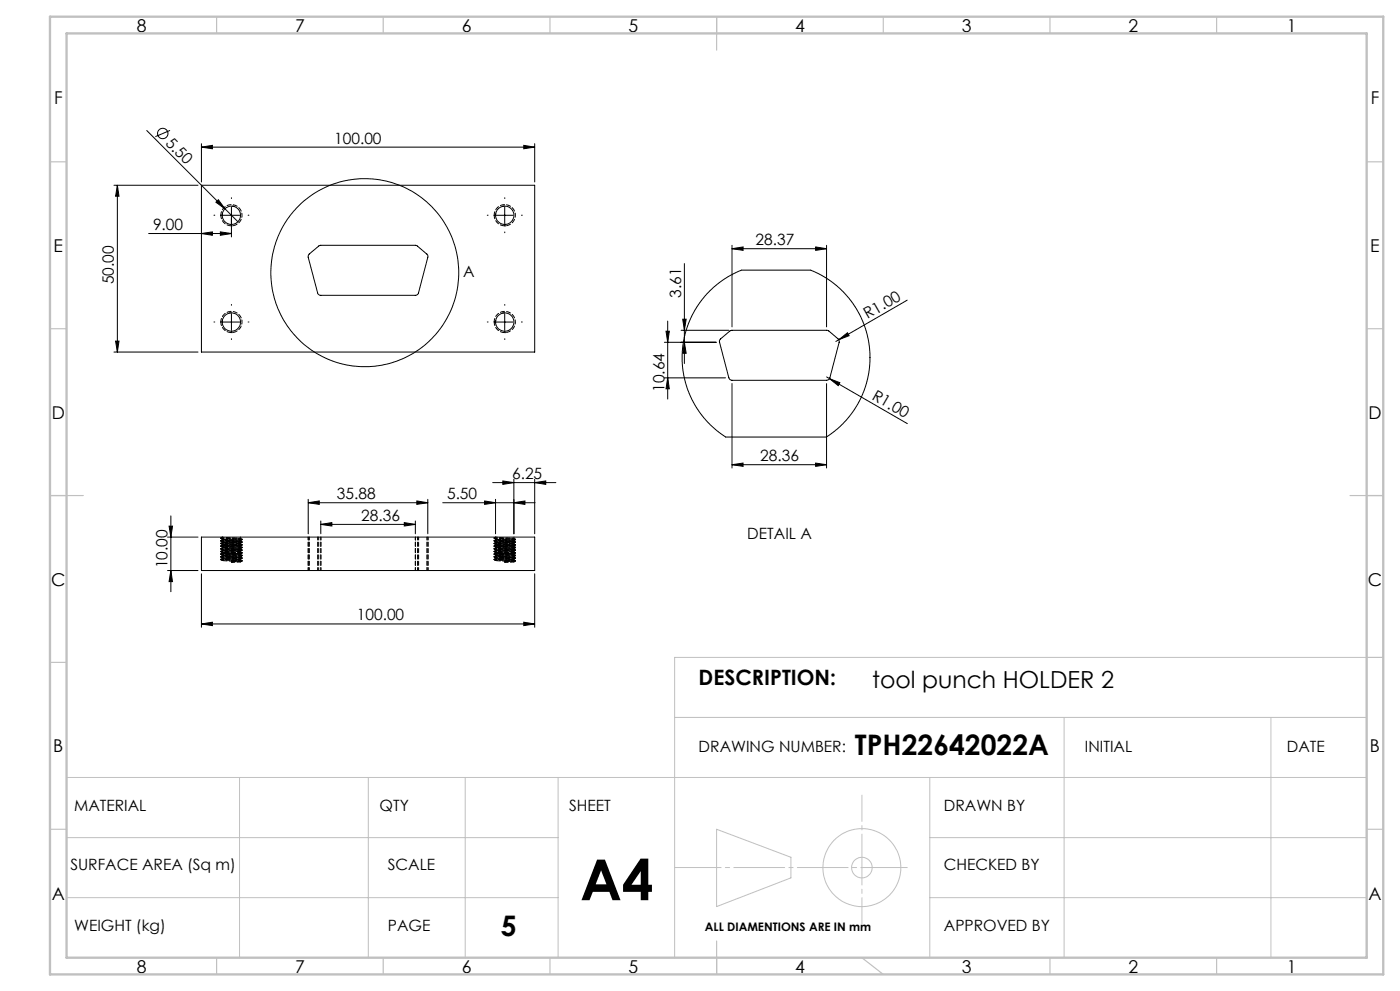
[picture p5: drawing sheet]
<svg xmlns="http://www.w3.org/2000/svg" width="420mm" height="297mm" viewBox="0 0 420 297" stroke-linecap="round" stroke-linejoin="round" font-family="sans-serif">
<g fill="none" stroke="#000" stroke-width=".3">
<path d="M44 39.1l23.5 23.5M51 39.1l-4.4 1.9M34.2 55.5h25.2M35.2 55.5v50M35.2 55.5l.5 3.3h-1zM60.4 55.5h100v50h-100zM60.4 44.1l3.3-.5v1zM60.4 43.1v11.4M60.4 44.1h100M157.1 43.6l3.3 .5-3.3 .5zM160.4 43.1v11.4M44.6 70h24.8"/>
<path d="M60.4 70l3.3-.5v1zM64.8 60.6l.7-.7 2 2.7zM66.1 69.5l3.3 .5-3.3 .5zM66.9 64.5h5M67.5 62.6l3.9 3.9M69.4 62v9M92.7 76.2l2.9-2.5 .5-.2h28.6l.5 .2 2.9 2.5 .3 .8-2.9 10.9-.6 .6h-28.8l-.8-.6-2.8-10.8zM148.9 64.5h5M151.4 62v5M205.3 79v29.9M219.6 74.5l3.3-.5v1zM219.6 73.5v24.5"/>
<path d="M219.6 74.5h28.4M244.7 74l3.3 .5-3.3 .5zM248 73.5v24.5M66.9 96.5h5M69.4 94v5M148.9 96.5h5M151.4 94v5M199.8 99.3h1l-.5 3.3zM200.3 96.2v23.4M204.3 99h14.3M204.8 95.7h1l-.5 3.3zM213 87.1l4.2-3.4 2.3-1.4 2.9-1.3h20.8l2.5 1.1 2.7 1.5 2.4 1.8 2.1 2 2.3 2.7 1.7 2.3 2.2 4.5 1.5 5.6 .4 3.3v2.7l-.7 5.1-1.7 5.1-2.3 4.1-3.6 4.3-2.3 2.1-2.5 1.8h-30.2l-2.5-1.8-2.7-2.5-2-2.2-1.7-2.5-2.4-5-1-3.3-.5-2.6-.3-5.2 .7-4.8 1.8-5.5 2.4-4.3z"/>
<path d="M272.2 90l-20.6 11.8M34.2 105.5h25.2M34.7 102.2h1l-.5 3.3zM199.3 102.6h15.5M199.3 113.2h18.4M200.3 113.2l.5 3.3h-1zM205.3 102.6l.5 3.3h-1zM216.1 101.7l3.3-2.7h28.7l3.3 2.6 .4 .8-2.8 10.8-.7 .7-28.7 .1-.6-.2-.3-.6-2.9-10.8zM219.6 115v25.3M248 115v25.3M248 113l.8 .5M248.8 113.5l3.2 1.2-.5 .9z"/>
<path d="M248.8 113.5l23.4 13.5M251.6 101.8l2.6-2.1 .5 .9zM251.6 101.8l-.8 .5M219.6 139.3l3.3-.5v1zM219.6 139.3h28.4M244.7 138.8l3.3 .5-3.3 .5zM50.7 157.7h1.1l-.5 3.3zM51.3 154.6v22.7M92.5 150.7l3.3-.6v1.1zM92.5 149.6v10.4M92.5 150.7h35.8M96.2 157.2l3.4-.6v1.1z"/>
<path d="M96.2 156.1v3.9M96.2 157.2h28.4M121.3 156.6l3.3 .6-3.3 .5zM124.6 156.1v3.9M125.1 150.1l3.2 .6-3.2 .5zM128.3 149.6v10.4M132.8 150.7h27.7M145.4 150.1l3.3 .6-3.3 .5zM147.8 144.6h19M148.7 149.6v10.4M150.8 144.1l3.4 .5-3.4 .6zM154.2 150.7l3.3-.6v1.1z"/>
<path d="M154.2 143.6v16.4M160.4 144.6l3.3-.5v1.1zM160.4 143.6v16.4M50.3 161h9.1M50.3 171h9.1M51.3 171l.5 3.3h-1.1zM60.4 161h100v10h-100zM60.4 172v16M160.4 172v16M60.4 187l3.3-.5v1zM60.4 187h100M157.1 186.5l3.3 .5-3.3 .5z"/>
<circle cx="48.8" cy="40" r="1.57"/>
<circle cx="69.4" cy="64.5" r="2.75"/>
<circle cx="151.4" cy="64.5" r="2.75"/>
<circle cx="69.4" cy="96.5" r="2.75"/>
<circle cx="109.4" cy="81.7" r="28.2"/>
<circle cx="151.4" cy="96.5" r="2.75"/>
</g>
<g fill="none" stroke="#c0c0c0" stroke-width=".3">
<path d="M410 197h-207.6v90M202.4 215h207.6M319.2 215v72M381.3 215v72M20 233h390v54h-390zM71.9 233v54M110.5 233v54M139.6 233v54M167.4 233v54M278.9 233v54M20 251h147.4M215 248.5l22.3 8.4v6.2l-22.3 8.6z"/>
<path d="M278.9 251h131.1M20 269h147.4M278.9 269h131.1"/>
<circle cx="258.6" cy="260" r="11.7"/>
<circle cx="258.6" cy="260" r="3.1"/>
</g>
<g fill="none" stroke="#000" stroke-width=".3" stroke-dasharray="15.2 1.3 1.3 1.3">
<path d="M69.4 59.5v-.2M151.4 59.5v-.2M64.4 64.5h-.2M69.4 69.5v.3M74.4 64.5h.3M146.4 64.5h-.2M151.4 69.5v.3M156.4 64.5h.3M64.4 96.5h-.2M69.4 91.5v-.2M74.4 96.5h.3M146.4 96.5h-.2"/>
<path d="M151.4 91.5v-.2M156.4 96.5h.3M69.4 101.5v.3M151.4 101.5v.3"/>
</g>
<path d="M272.2 260h-69.8" fill="none" stroke="#c0c0c0" stroke-width=".3" stroke-dasharray="15.2 1.3 1.3 1.3" stroke-dashoffset="1.3"/>
<path d="M258.6 238.3v38.6" fill="none" stroke="#c0c0c0" stroke-width=".3" stroke-dasharray="15.2 1.3 1.3 1.3" stroke-dashoffset="7.4"/>
<g fill="none" stroke="#c0c0c0" stroke-width=".35">
<path d="M65 5v5M115 5v5M165 5v5M215 5v10M265 5v5M315 5v5M365 5v5M15 48.5h5M410 48.5h5M15 98.5h5M410 98.5h5M15 148.5h10"/>
<path d="M405 148.5h10M15 198.5h5M410 197h5M15 248.5h5M410 248.5h5M65 287v5M115 287v5M165 287v5M215 282v10M258.6 287l6.4 5M315 287v5M365 287v5"/>
</g>
<path d="M15 5h400v287h-400zM20 10h390v277h-390z" fill="none" stroke="#c0c0c0" stroke-width=".7"/>
<g fill="#000">
<path d="M64.8 60.6l.7-.7 2 2.7zM248.8 113.5l3.2 1.2-.5 .9zM251.6 101.8l2.6-2.1 .5 .9z"/>
<path d="M34.7 102.2h1l-.5 3.3zM35.2 55.5l.5 3.3h-1z"/>
<path d="M125.1 150.1l3.2 .6-3.2 .5zM92.5 150.7l3.3-.6v1.1zM154.2 150.7l3.3-.6v1.1zM145.4 150.1l3.3 .6-3.3 .5zM66.1 69.5l3.3 .5-3.3 .5zM60.4 70l3.3-.5v1zM244.7 74l3.3 .5-3.3 .5zM219.6 74.5l3.3-.5v1z"/>
<path d="M50.7 157.7h1.1l-.5 3.3zM51.3 171l.5 3.3h-1.1zM199.8 99.3h1l-.5 3.3zM200.3 113.2l.5 3.3h-1zM204.8 95.7h1l-.5 3.3zM205.3 102.6l.5 3.3h-1z"/>
<path d="M60.4 187l3.3-.5v1zM157.1 186.5l3.3 .5-3.3 .5zM96.2 157.2l3.4-.6v1.1zM121.3 156.6l3.3 .6-3.3 .5zM150.8 144.1l3.4 .5-3.4 .6zM160.4 144.6l3.3-.5v1.1zM60.4 44.1l3.3-.5v1zM157.1 43.6l3.3 .5-3.3 .5zM219.6 139.3l3.3-.5v1zM244.7 138.8l3.3 .5-3.3 .5z"/>
</g>
<path d="M66.7 161l5.4 .4M72.2 167.6l-5.5 .4M72.2 166.8l-5.5 .4M148.7 161l5.4 .4M154.2 167.6l-5.5 .4M154.2 166.8l-5.5 .4" fill="none" stroke="#000" stroke-width=".3" stroke-dasharray="1.3 .6" stroke-dashoffset=".8"/>
<g fill="none" stroke="#000" stroke-width=".3" stroke-dasharray="1.3 .6" stroke-dashoffset="-.1">
<path d="M66.8 162.4l5.3 .3M66.8 164.8l5.3 .3M72.2 161.4l-5.5 .4 5.4 .4M72.2 162.2l-5.5 .4 5.4 .4M72.2 163l-5.5 .4 5.4 .4M72.2 163.8l-5.5 .4 5.4 .4M72.2 164.6l-5.5 .4 5.4 .4M72.2 162.8l-5.5 .4 5.4 .3M72.2 163.6l-5.5 .4 5.4 .3M72.2 165.2l-5.5 .4 5.3 .3M148.8 162.4l5.3 .3M148.8 164.8l5.3 .3"/>
<path d="M154.2 161.4l-5.5 .4 5.4 .4M154.2 162.2l-5.5 .4 5.4 .4M154.2 163l-5.5 .4 5.4 .4M154.2 163.8l-5.5 .4 5.4 .4M154.2 164.6l-5.5 .4 5.4 .4M154.2 162.8l-5.5 .4 5.4 .3M154.2 163.6l-5.5 .4 5.4 .3M154.2 165.2l-5.5 .4 5.3 .3"/>
</g>
<g fill="none" stroke="#000" stroke-width=".3" stroke-dasharray="1.3 .6" stroke-dashoffset=".3">
<path d="M66.7 64.7v-.7M148.7 64.7v-.7M150.7 61.9l.7-.1M66.7 96.7v-.7M68.7 93.9l.7-.1M148.7 96.7v-.7M150.7 93.9l.7-.1M66.2 161.2l6.4 .4M66.2 161.3l6.4 .4M72.2 165.4l-5.5 .4 2.7 .2M72.6 161.7l-6.3 .4M72.6 162.5l-6.3 .4"/>
<path d="M72.6 163.3l-6.3 .4M72.6 165.7l-6.3 .4M72.6 166.5l-6.3 .4M72.6 167.3l-6.3 .4M148.2 161.2l6.4 .4M148.2 161.3l6.4 .4M154.2 165.4l-5.5 .4 2.7 .2M154.6 161.7l-6.3 .4M154.6 162.5l-6.3 .4M154.6 163.3l-6.3 .4M154.6 165.7l-6.3 .4M154.6 166.5l-6.3 .4"/>
<path d="M154.6 167.3l-6.3 .4"/>
</g>
<path d="M66.2 64.5a3.2 3.2 0 0 1 4.6-2.9 3.2 3.2 0 0 1 .6 5.4 3.2 3.2 0 0 1-5.1-1.7l-.1-.8M148.2 64.5a3.2 3.2 0 0 1 4.6-2.9 3.2 3.2 0 0 1 .6 5.4 3.2 3.2 0 0 1-5.1-1.7l-.1-.8M66.2 96.5a3.2 3.2 0 0 1 4.6-2.9 3.2 3.2 0 0 1 .6 5.4 3.2 3.2 0 0 1-5.1-1.7l-.1-.8M148.2 96.5a3.2 3.2 0 0 1 4.6-2.9 3.2 3.2 0 0 1 .6 5.4 3.2 3.2 0 0 1-5.1-1.7l-.1-.8M69.4 166l2.7 .2M72.1 168.4l-2.7 .2M72.2 167.8l-2.8 .2M151.4 166l2.7 .2M154.1 168.4l-2.7 .2M154.2 167.8l-2.8 .2" fill="none" stroke="#000" stroke-width=".3" stroke-dasharray="1.3 .6" stroke-dashoffset=".2"/>
<path d="M66.7 161.6l5.4 .3M66.7 166.6l5.4 .3M66.7 167.4l5.4 .3M66.7 168l5.4 .3M72.2 166.2l-5.5 .3M72.2 167l-5.5 .3M148.7 161.6l5.4 .3M148.7 166.6l5.4 .3M148.7 167.4l5.4 .3M148.7 168l5.4 .3M154.2 166.2l-5.5 .3M154.2 167l-5.5 .3" fill="none" stroke="#000" stroke-width=".3" stroke-dasharray="1.3 .6" stroke-dashoffset="-.2"/>
<g fill="none" stroke="#000" stroke-width=".3" stroke-dasharray="1.3 .6">
<path d="M66.7 64.5h-.5M69.4 67.7h.1M69.4 67.7v-.4M69.7 61.8h.3M70 61.8l.3 .1M148.7 64.5h-.5M151.4 67.3h.1M151.4 67.7h.1M151.4 67.7v-.4M66.7 96.5h-.5M69.4 99.7h.1M69.4 99.7v-.4"/>
<path d="M148.7 96.5h-.5M151.4 99.7h.1M151.4 99.7v-.4M66.2 161.3l.5 .3M66.2 161.2v.1M66.2 164.5h.1M66.2 165.3h.1M66.2 162v.1M66.2 162.8v.1M66.2 163.6v.1M66.2 164.4v.1M66.2 165.2v.1"/>
<path d="M66.2 166v.1M66.2 166.8v.1M66.2 167.6v.1M66.3 162.9l.4 .3M66.3 165.3l.4 .3M66.3 167.7l.4 .3M66.3 166.1l.4 .3M66.3 163.7l.4 .3M66.3 162.1l.4 .3M66.3 164.5l.4 .3M66.3 166.9l.4 .3M66.3 162.1l.5 .3"/>
<path d="M66.3 162.9l.5 .3M66.3 163.7l.5 .3M66.3 164.5l.5 .3M66.3 165.3l.5 .3M66.3 166.1l.5 .3M66.3 166.9l.5 .3M66.3 167.7l.5 .3M66.3 161.3l.5 .3M66.3 162h-.1M66.3 162.8h-.1M66.3 163.6h-.1M66.3 166h-.1"/>
<path d="M66.3 166.8h-.1M66.3 167.6h-.1M66.7 161l-.5 .2M66.7 161.6v-.6M66.7 163.2h.1M66.7 166v.4M66.7 166.6v.6M66.7 167.4v.6M66.7 165.6v.2M66.7 164.8v.2M66.7 164v.2M66.7 163.2v.2"/>
<path d="M66.7 162.4v.2M66.7 161.6v.2M66.7 165v.6M66.7 165.8v.2M66.7 166.6h.1M66.7 167.4h.1M66.7 161.6h.1M66.7 166.4v.2M66.7 167.2v.1M66.8 162.5l-.5 .3M66.8 163.3l-.5 .3M66.8 164.1l-.5 .3"/>
<path d="M66.8 164.9l-.5 .3M66.8 165.7l-.5 .3M66.8 166.5l-.5 .3M66.8 167.3l-.5 .3M66.8 161.7l-.5 .3M66.8 161.7l-.1 .1M66.8 162.5l-.1 .1M66.8 163.3l-.1 .1M66.8 165.7l-.1 .1M69.4 168.2v-.2M69.4 168.6v-.3M69.4 168.3v-.1"/>
<path d="M71.8 165.9l.4 .1M72.2 166l.4-.3M72.2 168.4l.4-.3M72.2 167.6l.4-.3M72.2 166.8l.4-.3M72.2 163.6l.4-.3M72.2 164.4l.4-.3M72.2 162l.4-.3M72.2 162.8l.4-.3M72.2 165.2l.4-.3M72.2 168.4h.1M72.2 168.4v-.6"/>
<path d="M72.2 167.6v-.6M72.2 166.8v-.6M72.2 161.4v-.4M72.2 162.2v-.2M72.2 163v-.2M72.2 163.8v-.2M72.2 164.6v-.2M72.2 165.4v-.2M72.2 167.8h.1M72.2 167h.1M72.2 166.2h.1M72.2 166.8h.1"/>
<path d="M72.6 164.1l-6.4 .4 6.4 .4M72.6 164.9l-6.4 .4 6.4 .4M72.6 168.1l-3.2 .2M72.6 161.6l-6.4 .4 6.4 .4M72.6 162.4l-6.4 .4 6.4 .4M72.6 163.2l-6.4 .4 6.4 .4M72.6 164l-6.4 .4 6.4 .4M72.6 164.8l-6.4 .4 6.4 .4M72.6 165.6l-6.4 .4 6.4 .4M72.6 166.4l-6.4 .4 6.4 .4M72.6 167.2l-6.4 .4 6.4 .4M72.6 168l-3.2 .2"/>
<path d="M72.6 162.4l-.4-.2M72.6 163.2l-.4-.2M72.6 164l-.4-.2M72.6 164.8l-.4-.2M72.6 165.6l-.4-.2M72.6 166.4l-.4-.2M72.6 167.2l-.4-.2M72.6 168l-.4-.2M72.6 161.6l-.4-.2M72.6 162.5v-.1M72.6 163.3v-.1M72.6 164.1v-.1"/>
<path d="M72.6 164.9v-.1M72.6 165.7v-.1M72.6 166.5v-.1M72.6 167.3v-.1M72.6 168.1v-.1M72.6 161.7v-.1M148.2 161.3l.5 .3M148.2 161.2v.1M148.2 164.5h.1M148.2 165.3h.1M148.2 162v.1M148.2 162.8v.1"/>
<path d="M148.2 163.6v.1M148.2 164.4v.1M148.2 165.2v.1M148.2 166v.1M148.2 166.8v.1M148.2 167.6v.1M148.3 162.9l.4 .3M148.3 165.3l.4 .3M148.3 167.7l.4 .3M148.3 166.1l.4 .3M148.3 163.7l.4 .3M148.3 162.1l.4 .3"/>
<path d="M148.3 164.5l.4 .3M148.3 166.9l.4 .3M148.3 162.1l.5 .3M148.3 162.9l.5 .3M148.3 163.7l.5 .3M148.3 164.5l.5 .3M148.3 165.3l.5 .3M148.3 166.1l.5 .3M148.3 166.9l.5 .3M148.3 167.7l.5 .3M148.3 161.3l.5 .3M148.3 162h-.1"/>
<path d="M148.3 162.8h-.1M148.3 163.6h-.1M148.3 166h-.1M148.3 166.8h-.1M148.3 167.6h-.1M148.7 161l-.5 .2M148.7 161.6v-.6M148.7 163.2h.1M148.7 164h.1M148.7 165.6h.1M148.7 166v.4M148.7 166.6v.6"/>
<path d="M148.7 167.4v.6M148.7 165.6v.2M148.7 164.8v.2M148.7 164v.2M148.7 163.2v.2M148.7 162.4v.2M148.7 161.6v.2M148.7 166.6h.1M148.7 167.4h.1M148.8 162.5l-.5 .3M148.8 163.3l-.5 .3M148.8 164.1l-.5 .3"/>
<path d="M148.8 164.9l-.5 .3M148.8 165.7l-.5 .3M148.8 166.5l-.5 .3M148.8 167.3l-.5 .3M148.8 161.7l-.5 .3M148.8 161.7l-.1 .1M148.8 162.5l-.1 .1M148.8 163.3l-.1 .1M148.8 165.7l-.1 .1M151.4 168.2v-.2M151.4 168.6v-.3M151.4 168.3v-.1"/>
<path d="M154.2 166l.4-.3M154.2 168.4l.4-.3M154.2 167.6l.4-.3M154.2 166.8l.4-.3M154.2 163.6l.4-.3M154.2 162l.4-.3M154.2 164.4l.4-.3M154.2 162.8l.4-.3M154.2 165.2l.4-.3M154.2 168.4h.1M154.2 168.4v-.6M154.2 167.6v-.6"/>
<path d="M154.2 166.8v-.6M154.2 161.4v-.4M154.2 162.2v-.2M154.2 163v-.2M154.2 163.8v-.2M154.2 164.6v-.2M154.2 165.4v-.2M154.6 161.6l-6.4 .4 6.4 .4M154.6 162.4l-6.4 .4 6.4 .4M154.6 163.2l-6.4 .4 6.4 .4M154.6 164l-6.4 .4 6.4 .4M154.6 164.8l-6.4 .4 6.4 .4"/>
<path d="M154.6 165.6l-6.4 .4 6.4 .4M154.6 166.4l-6.4 .4 6.4 .4M154.6 167.2l-6.4 .4 6.4 .4M154.6 168l-3.2 .2M154.6 164.1l-6.4 .4 6.4 .4M154.6 164.9l-6.4 .4 6.4 .4M154.6 168.1l-3.2 .2M154.6 162.4l-.4-.2M154.6 163.2l-.4-.2M154.6 164l-.4-.2M154.6 164.8l-.4-.2M154.6 165.6l-.4-.2"/>
<path d="M154.6 166.4l-.4-.2M154.6 167.2l-.4-.2M154.6 168l-.4-.2M154.6 161.6l-.4-.2M154.6 162.5v-.1M154.6 163.3v-.1M154.6 164.1v-.1M154.6 164.9v-.1M154.6 165.7v-.1M154.6 166.5v-.1M154.6 167.3v-.1M154.6 168.1v-.1"/>
<path d="M154.6 161.7v-.1"/>
</g>
<g fill="none" stroke="#000" stroke-width=".3" stroke-dasharray="1.3 .6" stroke-dashoffset=".4">
<path d="M66.3 162.1l6.3 .4M66.3 162.9l6.3 .4M66.3 163.7l6.3 .4M66.3 166.1l6.3 .4M66.3 166.9l6.3 .4M66.3 167.7l6.3 .4M92.5 161v10M92.8 161v10M95.3 161v10M95.6 161v10M96.2 161v10M96.3 161v10"/>
<path d="M124.6 161v10M125.3 161v10M125.6 161v10M128.1 161v10M128.4 161v10M128.4 171v-10M148.3 162.1l6.3 .4M148.3 162.9l6.3 .4M148.3 163.7l6.3 .4M148.3 166.1l6.3 .4M148.3 166.9l6.3 .4M148.3 167.7l6.3 .4"/>
</g>
<path d="M66.7 166h5.5M66.7 167.2l5.5 .4M66.7 166.4l5.5 .4M72.2 162l-5.5 .4M72.2 164.4l-5.5 .4M72.2 166l-5.5 .4M148.7 166h5.5M148.7 167.2l5.5 .4M148.7 166.4l5.5 .4M154.2 162l-5.5 .4M154.2 164.4l-5.5 .4M154.2 166l-5.5 .4" fill="none" stroke="#000" stroke-width=".3" stroke-dasharray="1.3 .6" stroke-dashoffset=".7"/>
<text font-size="16.9" x="174" y="269.8">A4</text>
<g font-size="8.5">
<text x="256.5" y="226.4">TPH22642022A</text>
<text x="150.3" y="280.5">5</text>
</g>
<text font-size="7.1" x="261.6" y="206.2">tool punch HOLDER 2</text>
<text font-size="6.3" x="209.6" y="205.3">DESCRIPTION:</text>
<g font-size="5.3">
<text x="41" y="9.5">8</text>
<text x="88.5" y="9.5">7</text>
<text x="138.5" y="9.5">6</text>
<text x="188.5" y="9.5">5</text>
<text x="238.5" y="9.5">4</text>
<text x="288.5" y="9.5">3</text>
<text x="338.5" y="9.5">2</text>
<text x="386" y="9.5">1</text>
<text x="16.2" y="31.3">F</text>
<text x="411.2" y="31.3">F</text>
<text x="16.1" y="75.5">E</text>
<text x="411.1" y="75.5">E</text>
<text x="15.5" y="125.5">D</text>
<text x="410.5" y="125.5">D</text>
<text x="15.4" y="175.5">C</text>
<text x="410.4" y="175.5">C</text>
<text x="16" y="225.5">B</text>
<text x="411" y="225.5">B</text>
<text x="15.5" y="269.8">A</text>
<text x="410.5" y="269.8">A</text>
<text x="41" y="291.5">8</text>
<text x="88.5" y="291.5">7</text>
<text x="138.5" y="291.5">6</text>
<text x="188.5" y="291.5">5</text>
<text x="238.5" y="291.5">4</text>
<text x="288.5" y="291.5">3</text>
<text x="338.5" y="291.5">2</text>
<text x="386" y="291.5">1</text>
</g>
<g font-size="4.7">
<text x="49.4" y="43" transform="rotate(45 49.4 43)">5.50</text>
<text x="100.2" y="43.1">100.00</text>
<text x="45.9" y="69">9.00</text>
<text x="226.7" y="73.5">28.37</text>
<text x="139" y="83.1">A</text>
<text x="34.2" y="85.3" transform="rotate(-90 34.2 85.3)">50.00</text>
<text x="204.3" y="89.3" transform="rotate(-90 204.3 89.3)">3.61</text>
<text x="260.3" y="95.7" transform="rotate(-30 260.3 95.7)">R1.00</text>
<text x="199.3" y="117.5" transform="rotate(-90 199.3 117.5)">10.64</text>
<text x="261.3" y="119.5" transform="rotate(30 261.3 119.5)">R1.00</text>
<text x="153.6" y="143.6">6.25</text>
<text x="228.1" y="138.2">28.36</text>
<text x="101.1" y="149.6">35.88</text>
<text x="134.1" y="149.6">5.50</text>
<text x="108.4" y="156.1">28.36</text>
<text x="224.2" y="161.4">DETAIL A</text>
<text x="50.3" y="170.3" transform="rotate(-90 50.3 170.3)">10.00</text>
<text x="107.1" y="186">100.00</text>
<text x="209.6" y="225.5">DRAWING NUMBER:</text>
<text x="325.5" y="225.5">INITIAL</text>
<text x="386" y="225.5">DATE</text>
<text x="22.2" y="243.1">MATERIAL</text>
<text x="113.9" y="243.1">QTY</text>
<text x="170.7" y="243.1">SHEET</text>
<text x="283.2" y="243.1">DRAWN BY</text>
<text x="21.1" y="260.7">SURFACE AREA (Sq m)</text>
<text x="116.4" y="260.7">SCALE</text>
<text x="283.2" y="260.7">CHECKED BY</text>
<text x="22.2" y="279.1">WEIGHT (kg)</text>
<text x="116.4" y="279.1">PAGE</text>
<text x="283.2" y="279.1">APPROVED BY</text>
</g>
<text font-size="3.5" x="211.5" y="279.1">ALL DIAMENTIONS ARE IN mm</text>
</svg>
